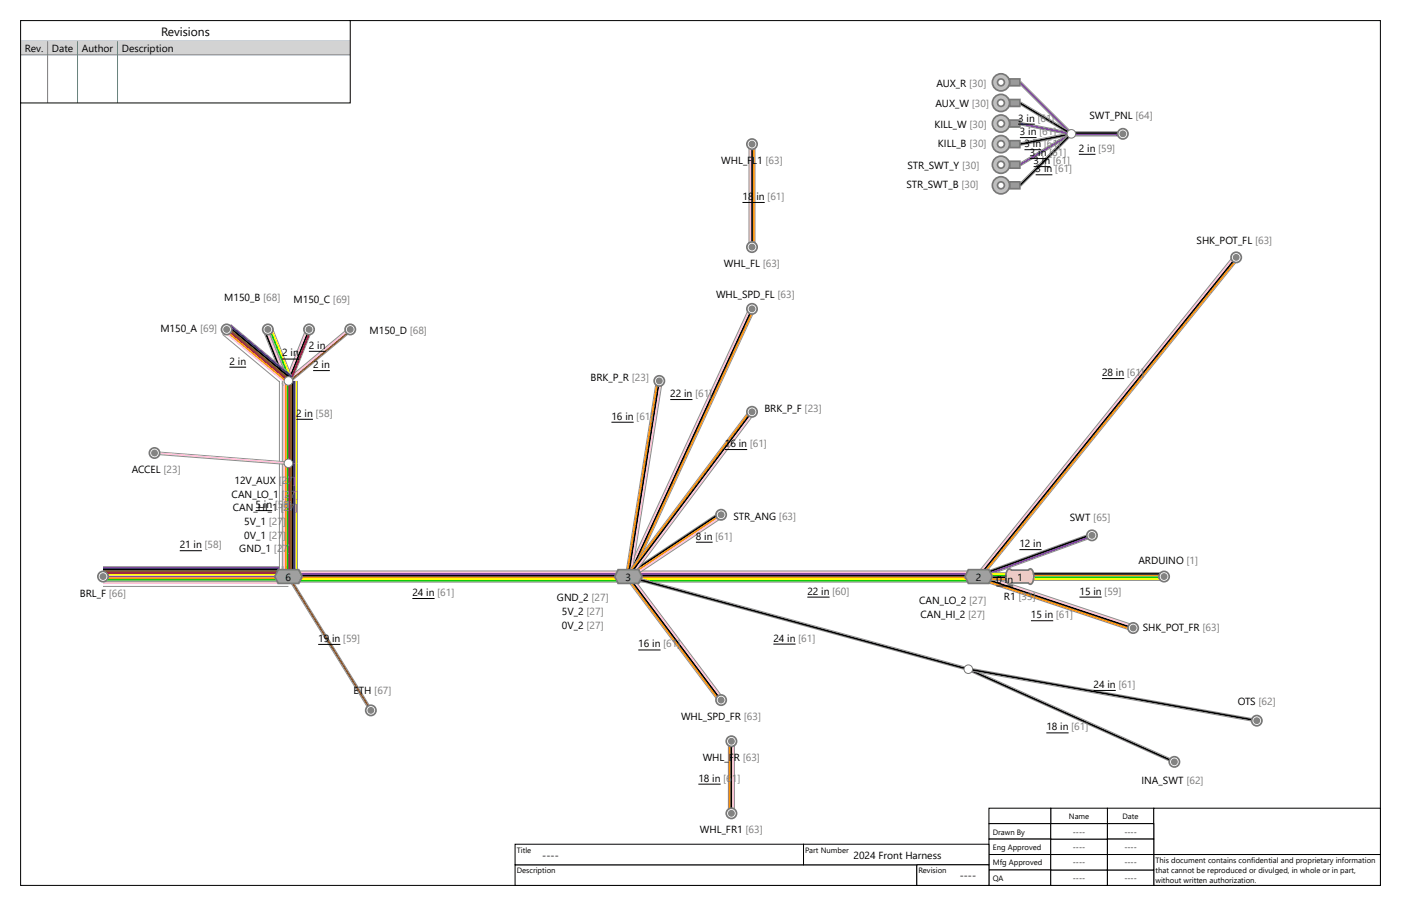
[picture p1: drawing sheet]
<svg xmlns="http://www.w3.org/2000/svg" width="432mm" height="279mm" viewBox="0 0 432 279" stroke-linecap="round" stroke-linejoin="round" font-family="sans-serif">
<path d="M6.3 6.3h419.1v266.7h-419.1z" fill="none" stroke="#000" stroke-width=".31"/>
<g fill="#fff" stroke="#000" stroke-width=".31">
<path d="M158.7 266.7h123.9v6.4h-123.9z" fill-rule="evenodd"/>
<path d="M341.3 249.2h14.3v4.8h-14.3z" fill-rule="evenodd"/>
<path d="M323.8 249.2h17.5v4.8h-17.5z" fill-rule="evenodd"/>
<path d="M304.8 249.2h19v4.8h-19z" fill-rule="evenodd"/>
<path d="M304.8 254h19v4.8h-19z" fill-rule="evenodd"/>
<path d="M304.8 258.8h19v4.7h-19z" fill-rule="evenodd"/>
<path d="M304.8 263.5h19v4.8h-19z" fill-rule="evenodd"/>
<path d="M304.8 268.3h19v4.8h-19z" fill-rule="evenodd"/>
<path d="M355.6 263.5h69.8v9.5h-69.8z" fill-rule="evenodd"/>
<path d="M247.6 260.3h57.2v6.4h-57.2z" fill-rule="evenodd"/>
<path d="M282.6 266.7h22.2v6.4h-22.2z" fill-rule="evenodd"/>
<path d="M158.8 260.3h88.8v6.4h-88.8z" fill-rule="evenodd"/>
<path d="M355.6 249.2h69.8v14.3h-69.8z" fill-rule="evenodd"/>
<path d="M323.8 268.3h17.5v4.8h-17.5z" fill-rule="evenodd"/>
<path d="M323.8 263.5h17.5v4.8h-17.5z" fill-rule="evenodd"/>
<path d="M323.8 258.8h17.5v4.7h-17.5z" fill-rule="evenodd"/>
<path d="M323.8 254h17.5v4.8h-17.5z" fill-rule="evenodd"/>
<path d="M341.3 254h14.3v4.8h-14.3z" fill-rule="evenodd"/>
<path d="M341.3 258.8h14.3v4.7h-14.3z" fill-rule="evenodd"/>
<path d="M341.3 268.3h14.3v4.8h-14.3z" fill-rule="evenodd"/>
<path d="M341.3 263.5h14.3v4.8h-14.3z" fill-rule="evenodd"/>
</g>
<path d="M6.3 6.4h101.6v25.4h-101.6z" fill-rule="evenodd" fill="#fff"/>
<path d="M6.3 12.7h101.6" fill="none" stroke="#708090" stroke-width=".31"/>
<path d="M6.3 12.7h101.6v4.2h-101.6z" fill-rule="evenodd" fill="#d3d3d3"/>
<path d="M6.3 16.9h101.6M14.7 12.7v19.1M23.9 12.7v19.1M36.2 12.7v19.1" fill="none" stroke="#708090" stroke-width=".31"/>
<path d="M6.3 6.4h101.6v25.4h-101.6z" fill="none" stroke="#000" stroke-width=".31"/>
<g fill="none" stroke="#8c8c8c" stroke-width=".31">
<path d="M314 25.7l15.9 15.9M314.1 32.1l15.9 9.5M314.2 38.5l15.9 3.2M314.4 37.7l15.9 3.2M314.5 31.4l15.9 9.5M314.6 25.1l15.9 15.9M230.8 44.4v31.8M232.7 44.4v31.8M329.9 41l-15.9 15.9M330 40.9l-15.9 9.6M330.1 40.9l-15.9 3.2M330.2 41.9h15.9"/>
<path d="M330.2 40.6h15.9M330.3 41.7l-15.9 3.1M330.4 41.6l-15.9 9.5M330.5 41.6l-15.9 15.8M380.3 78.8l-79.4 98.4M381.7 80l-79.4 98.4M230.9 94.9l-38.1 82.5M232.6 95.6l-38.1 82.6M68.6 103.1l19 15.9M71.1 100.1l19.1 15.9M81.2 102.1l6.3 15.9M83.9 101.1l6.4 15.8"/>
<path d="M86.1 117.5v60.3M91.7 117.5v60.3M94.4 101.3l-6.4 15.8M96.1 101.9l-6.3 15.9M107.5 101.1l-19 15.9M108.4 102.1l-19.1 15.9M202.3 117.3l-9.5 60.4M204.1 117.6l-9.5 60.3M47.7 139.3l41.2 3.2M231 126.4l-38.1 50.8M232.5 127.6l-38.1 50.8M47.6 140.1l41.3 3.2"/>
<path d="M221.7 158l-28.5 19M222.8 159.5l-28.6 19.1M31.7 174.8h57.2M88.6 178l25.4 41.3M88.9 179.5h212.7M88.9 176.1h212.7M89.2 177.6l25.4 41.3M192.9 178.4l28.6 38.1M193.6 178.2l104.7 28.6 89 15.8M193.8 177.4l104.8 28.6M194.4 177.2l28.6 38.1M301.3 178.7l47.7 15.9"/>
<path d="M301.6 176.6h57.2M301.6 179h57.2M301.9 176.9l47.6 15.9M336.3 164.5l-34.9 12.7M336.8 165.7l-35 12.7M31.7 180.8h57.2M298.3 206.7l63.5 28.6M298.5 206l88.9 15.9M298.6 206l63.5 28.6M224.5 228.6v22.2M226.4 228.6v22.2"/>
</g>
<path d="M70.9 100.4l19 15.9M90.8 117.5v60.3M31.7 175.2h57.2" fill="none" stroke="#00f" stroke-width=".53"/>
<g fill="none" stroke="#000" stroke-width=".53">
<path d="M314.3 31.7l15.9 9.6M231.8 44.4v31.8M330.2 41.3l-15.9 3.1M330.2 41h15.9M330.2 41.3l-15.9 15.8M381 79.4l-79.4 98.4 47.6 15.9M231.8 95.2l-38.1 82.6M70.5 100.8l19.1 15.9M81.6 102l6.3 15.9M90.2 117.5v60.3M95.2 101.6l-6.3 15.9M203.2 117.5l-9.5 60.3"/>
<path d="M231.8 127l-38.1 50.8M222 158.3l-28.6 19.1M31.7 175.7h57.2M88.9 177.5h212.7M193.7 177.8l104.7 28.6M193.7 177.8l28.5 38.1M301.6 178.1h12.7M314.3 177h44.5M336.5 164.9l-35 12.7M298.4 206.4l63.5 28.5M298.4 206.4l88.9 15.8M225.4 228.6v22.2"/>
</g>
<path d="M70.2 101.2l19 15.9M89.7 117.5v60.3M108.1 101.8l-19 15.9M31.7 176.2h57.2M88.9 177.8l25.4 41.3" fill="none" stroke="#885418" stroke-width=".53"/>
<path d="M69.8 101.6l19.1 15.9M89.2 117.5v60.3M95.7 101.8l-6.3 15.9M31.7 176.7h57.2" fill="none" stroke="#c00" stroke-width=".53"/>
<path d="M83.5 101.2l6.4 15.9M91.3 117.5v60.3M31.7 177.3h57.2M88.9 178.6h212.7M301.6 177h12.7M314.3 178.6h44.5" fill="none" stroke="#ff0" stroke-width=".53"/>
<path d="M314.3 38.1l15.9 3.2M314.3 25.4l15.9 15.9M330.2 41.3l-15.9 9.5M330.2 41.5h15.9M31.7 177.8h57.2M88.9 177h212.7M336.6 165.3l-34.9 12.7" fill="none" stroke="#762ca7" stroke-width=".53"/>
<g fill="none" stroke="#fb940b" stroke-width=".53">
<path d="M232.3 44.4v31.8M381.4 79.7l-79.4 98.4M232.3 95.5l-38.1 82.5M69.5 102l19.1 15.9M88.1 117.5v60.3M202.7 117.4l-9.5 60.3M231.4 126.7l-38.1 50.8M222.2 158.7l-28.5 19.1M31.7 178.3h57.2M88.9 178.1h212.7M193.3 178.1l28.5 38.1M301.5 178.3l47.6 15.9"/>
<path d="M301.6 178.6h12.7M314.3 177.5h44.5M224.9 228.6v22.2"/>
</g>
<path d="M83 101.4l6.4 15.9M88.6 117.5v60.3M31.7 178.9h57.2M88.9 179.1h212.7M301.6 177.5h12.7M314.3 178.1h44.5" fill="none" stroke="#0c0" stroke-width=".53"/>
<path d="M82.5 101.6l6.4 15.9M87 117.5v60.3M31.7 179.4h57.2" fill="none" stroke="#999" stroke-width=".53"/>
<g fill="none" stroke="#ffc0db" stroke-width=".53">
<path d="M231.2 44.4v31.8M380.6 79l-79.4 98.5M231.3 95l-38.1 82.6M69.2 102.4l19 15.9M82.1 101.8l6.3 15.9M87.6 117.5v60.3M94.8 101.4l-6.4 15.9M107.8 101.4l-19.1 15.9M203.7 117.6l-9.5 60.3M47.6 139.7l41.3 3.2M232.2 127.3l-38.1 50.8M222.5 159.2l-28.5 19"/>
<path d="M31.7 179.9h57.2M88.9 176.5h212.7M194.1 177.5l28.6 38.1M301.8 177.3l47.6 15.9M226 228.6v22.2"/>
</g>
<path d="M68.8 102.8l19.1 15.9M86.5 117.5v60.3M31.7 180.4h57.2" fill="none" stroke="#fff" stroke-width=".53"/>
<path d="M85.7 175.7h6.4l1 2.1-1 2.1h-6.4l-1-2.1z" fill-rule="evenodd" fill="#8fba8f" stroke="#787878" stroke-width=".53"/>
<circle cx="88.9" cy="117.5" r="1.32" fill="#fff" stroke="#787878" stroke-width=".31"/>
<g fill="#8fba8f" stroke="#787878" stroke-width=".53">
<path d="M190.5 175.7h6.3l1.1 2.1-1.1 2.1h-6.3l-1.1-2.1z" fill-rule="evenodd"/>
<path d="M298.4 175.7h6.4l1.1 2.1-1.1 2.1h-6.4l-1-2.1z" fill-rule="evenodd"/>
</g>
<g fill="#fff" stroke="#787878" stroke-width=".31">
<circle cx="298.4" cy="206.4" r="1.32"/>
<circle cx="88.9" cy="142.9" r="1.32"/>
</g>
<path d="M310.5 175.8l.6-.4 .6 .4h5.3l.5-.4a3.2 3.2 0 0 1 .9 4l-.9 .8-.5-.4h-5.3l-.6 .4a3.2 3.2 0 0 1-.8-4z" fill-rule="evenodd" fill="#f5deb3" stroke="#787878" stroke-width=".53"/>
<circle cx="330.2" cy="41.3" r="1.32" fill="#fff" stroke="#787878" stroke-width=".31"/>
<path d="M311.1 43.4h3.2v2.1h-3.2z" fill-rule="evenodd" fill="#999" stroke="#787878" stroke-width=".53"/>
<circle cx="308.5" cy="44.4" r="2.65" fill="#c0c0c0" stroke="#787878" stroke-width=".53"/>
<circle cx="308.5" cy="44.4" r="1.06" fill="#fff" stroke="#787878" stroke-width=".53"/>
<path d="M311.1 37h3.2v2.2h-3.2z" fill-rule="evenodd" fill="#999" stroke="#787878" stroke-width=".53"/>
<circle cx="308.5" cy="38.1" r="2.65" fill="#c0c0c0" stroke="#787878" stroke-width=".53"/>
<circle cx="308.5" cy="38.1" r="1.06" fill="#fff" stroke="#787878" stroke-width=".53"/>
<path d="M311.1 49.7h3.2v2.2h-3.2z" fill-rule="evenodd" fill="#999" stroke="#787878" stroke-width=".53"/>
<circle cx="308.5" cy="50.8" r="2.65" fill="#c0c0c0" stroke="#787878" stroke-width=".53"/>
<circle cx="308.5" cy="50.8" r="1.06" fill="#fff" stroke="#787878" stroke-width=".53"/>
<path d="M311.1 56.1h3.2v2.1h-3.2z" fill-rule="evenodd" fill="#999" stroke="#787878" stroke-width=".53"/>
<circle cx="308.5" cy="57.1" r="2.65" fill="#c0c0c0" stroke="#787878" stroke-width=".53"/>
<circle cx="308.5" cy="57.1" r="1.06" fill="#fff" stroke="#787878" stroke-width=".53"/>
<path d="M311.1 30.7h3.2v2.1h-3.2z" fill-rule="evenodd" fill="#999" stroke="#787878" stroke-width=".53"/>
<circle cx="308.5" cy="31.7" r="2.65" fill="#c0c0c0" stroke="#787878" stroke-width=".53"/>
<circle cx="308.5" cy="31.7" r="1.06" fill="#fff" stroke="#787878" stroke-width=".53"/>
<path d="M311.1 24.3h3.2v2.2h-3.2z" fill-rule="evenodd" fill="#999" stroke="#787878" stroke-width=".53"/>
<circle cx="308.5" cy="25.4" r="2.65" fill="#c0c0c0" stroke="#787878" stroke-width=".53"/>
<g fill="#fff" stroke="#787878" stroke-width=".53">
<circle cx="308.5" cy="25.4" r="1.06"/>
<circle cx="108" cy="101.6" r="1.59"/>
</g>
<circle cx="107.9" cy="101.6" r="1.06" fill="#808080"/>
<circle cx="82.6" cy="101.6" r="1.59" fill="#fff" stroke="#787878" stroke-width=".53"/>
<circle cx="82.5" cy="101.6" r="1.06" fill="#808080"/>
<circle cx="95.3" cy="101.6" r="1.59" fill="#fff" stroke="#787878" stroke-width=".53"/>
<circle cx="95.2" cy="101.6" r="1.06" fill="#808080"/>
<circle cx="69.9" cy="101.6" r="1.59" fill="#fff" stroke="#787878" stroke-width=".53"/>
<circle cx="69.8" cy="101.6" r="1.06" fill="#808080"/>
<circle cx="31.8" cy="177.8" r="1.59" fill="#fff" stroke="#787878" stroke-width=".53"/>
<circle cx="31.7" cy="177.8" r="1.06" fill="#808080"/>
<circle cx="222.3" cy="158.8" r="1.59" fill="#fff" stroke="#787878" stroke-width=".53"/>
<circle cx="222.2" cy="158.8" r="1.06" fill="#808080"/>
<circle cx="231.8" cy="127" r="1.59" fill="#fff" stroke="#787878" stroke-width=".53"/>
<circle cx="231.8" cy="127" r="1.06" fill="#808080"/>
<circle cx="203.2" cy="117.5" r="1.59" fill="#fff" stroke="#787878" stroke-width=".53"/>
<circle cx="203.2" cy="117.5" r="1.06" fill="#808080"/>
<circle cx="387.4" cy="222.3" r="1.59" fill="#fff" stroke="#787878" stroke-width=".53"/>
<circle cx="387.3" cy="222.3" r="1.06" fill="#808080"/>
<circle cx="358.8" cy="177.8" r="1.59" fill="#fff" stroke="#787878" stroke-width=".53"/>
<circle cx="358.8" cy="177.8" r="1.06" fill="#808080"/>
<circle cx="47.6" cy="139.7" r="1.59" fill="#fff" stroke="#787878" stroke-width=".53"/>
<circle cx="47.6" cy="139.7" r="1.06" fill="#808080"/>
<circle cx="362" cy="235" r="1.59" fill="#fff" stroke="#787878" stroke-width=".53"/>
<circle cx="361.9" cy="235" r="1.06" fill="#808080"/>
<circle cx="231.8" cy="95.3" r="1.59" fill="#fff" stroke="#787878" stroke-width=".53"/>
<circle cx="231.8" cy="95.3" r="1.06" fill="#808080"/>
<circle cx="222.3" cy="215.9" r="1.59" fill="#fff" stroke="#787878" stroke-width=".53"/>
<circle cx="222.2" cy="215.9" r="1.06" fill="#808080"/>
<circle cx="114.3" cy="219.1" r="1.59" fill="#fff" stroke="#787878" stroke-width=".53"/>
<circle cx="114.3" cy="219.1" r="1.06" fill="#808080"/>
<circle cx="381" cy="79.4" r="1.59" fill="#fff" stroke="#787878" stroke-width=".53"/>
<circle cx="381" cy="79.4" r="1.06" fill="#808080"/>
<circle cx="349.3" cy="193.7" r="1.59" fill="#fff" stroke="#787878" stroke-width=".53"/>
<circle cx="349.2" cy="193.7" r="1.06" fill="#808080"/>
<circle cx="336.6" cy="165.1" r="1.59" fill="#fff" stroke="#787878" stroke-width=".53"/>
<circle cx="336.5" cy="165.1" r="1.06" fill="#808080"/>
<circle cx="346.1" cy="41.3" r="1.59" fill="#fff" stroke="#787878" stroke-width=".53"/>
<circle cx="346.1" cy="41.3" r="1.06" fill="#808080"/>
<circle cx="231.8" cy="76.2" r="1.59" fill="#fff" stroke="#787878" stroke-width=".53"/>
<circle cx="231.8" cy="76.2" r="1.06" fill="#808080"/>
<circle cx="225.4" cy="228.6" r="1.59" fill="#fff" stroke="#787878" stroke-width=".53"/>
<circle cx="225.4" cy="228.6" r="1.06" fill="#808080"/>
<circle cx="231.8" cy="44.5" r="1.59" fill="#fff" stroke="#787878" stroke-width=".53"/>
<circle cx="231.8" cy="44.5" r="1.06" fill="#808080"/>
<circle cx="225.4" cy="250.8" r="1.59" fill="#fff" stroke="#787878" stroke-width=".53"/>
<circle cx="225.4" cy="250.8" r="1.06" fill="#808080"/>
<g fill="none" stroke="#000" stroke-width=".31">
<path d="M313.8 38.3h5.1M314.3 42.4h5.2M315.7 46.2h5.2M317.4 48.9h5.2M318.6 51.4h5.1M319.2 53.9h5.1M332.5 47.6h5.1M228.8 62.4h6.9M70.7 113.2h5.2M87 110.7h5.1M95.2 108.3h5.2M96.5 114.3h5.2"/>
<path d="M339.6 116.8h6.9M91.3 129.3h5.2M188.4 130.2h6.9M206.6 123.2h6.8M223.4 138.6h6.9M78.8 157.5h5.1M55.4 169.8h6.9M214.5 167.2h5.1M314.2 169.5h6.8M98.1 198.7h6.8M127.1 184.6h6.8M238.4 198.6h6.8"/>
<path d="M248.8 184.1h6.9M307.1 180.7h5.2M317.7 191.4h6.9M332.7 184.1h6.9M196.7 200.4h6.9M337 212.9h6.9M322.5 226h6.9M215.2 241.8h6.9"/>
</g>
<text font-size="3.7" x="49.6" y="11.1">Revisions</text>
<g font-size="3.2">
<text x="7.7" y="16.1">Rev.</text>
<text x="16" y="16.1">Date</text>
<text x="25.2" y="16.1">Author</text>
<text x="37.5" y="16.1">Description</text>
<text x="288.6" y="27">AUX_R [30]</text>
<text x="288.3" y="33.1">AUX_W [30]</text>
<text x="288" y="39.4">KILL_W [30]</text>
<text x="313.8" y="37.5">3 in [61]</text>
<text x="314.3" y="41.6">3 in [61]</text>
<text x="335.8" y="36.8">SWT_PNL [64]</text>
<text x="289.1" y="45.2">KILL_B [30]</text>
<text x="315.7" y="45.4">3 in [61]</text>
<text x="332.5" y="46.8">2 in [59]</text>
<text x="222.3" y="50.5">WHL_F</text>
<text x="231.9" y="50.5">L</text>
<text x="233.4" y="50.5">1 [63]</text>
<text x="279.7" y="52.1">STR_SWT_Y [30]</text>
<text x="317.4" y="48.1">3 in [61]</text>
<text x="318.6" y="50.6">3 in [61]</text>
<text x="319.2" y="53.1">3 in [61]</text>
<text x="279.4" y="57.9">STR_SWT_B [30]</text>
<text x="228.8" y="61.6">18</text>
<text x="233.1" y="61.6">in [61]</text>
<text x="368.8" y="75.1">SHK_POT_FL [63]</text>
<text x="223.1" y="82.3">WHL_FL [63]</text>
<text x="69.1" y="92.9">M150_B [68]</text>
<text x="90.5" y="93.4">M150_C [69]</text>
<text x="220.7" y="91.8">WHL_SPD_FL [63]</text>
<text x="49.4" y="102.4">M150_A [69]</text>
<text x="95.2" y="107.5">2 in</text>
<text x="113.9" y="102.9">M150_D [68]</text>
<text x="70.7" y="112.4">2 in</text>
<text x="87" y="109.9">2 in</text>
<text x="96.5" y="113.5">2 in</text>
<text x="182" y="117.5">BRK_P_R [23]</text>
<text x="339.6" y="116">28 in [61]</text>
<text x="206.6" y="122.4">22 in [61]</text>
<text x="91.3" y="128.5">2 in [58]</text>
<text x="188.4" y="129.4">16 in [61]</text>
<text x="235.6" y="127">BRK_P_F [23]</text>
<text x="223.4" y="137.8">16 in [61]</text>
<text x="40.6" y="145.8">ACCEL [23]</text>
<text x="72.3" y="149.2">12V_AUX [</text>
<text x="71.4" y="153.5">CAN_LO_1</text>
<text x="71.7" y="157.7">CAN_HI_1</text>
<text x="75.3" y="161.9">5V_1 [27</text>
<text x="78.8" y="156.7">5 in [5</text>
<text x="226.1" y="160.3">STR_ANG [63]</text>
<text x="329.7" y="160.6">SWT [65]</text>
<text x="75.3" y="166.2">0V_1 [27</text>
<text x="214.5" y="166.4">8 in [61]</text>
<text x="55.4" y="169">21 in [58]</text>
<text x="73.7" y="170.4">GND_1 [2</text>
<text x="314.2" y="168.7">12 in</text>
<text x="350.9" y="173.8">ARDUINO [1]</text>
<text x="88" y="179.1">6</text>
<text x="192.8" y="179.1">3</text>
<text x="300.8" y="179.1">2</text>
<text x="307.1" y="179.9">0 in</text>
<text x="313.5" y="179.1">1</text>
<text x="24.6" y="184.1">BRL_F [66]</text>
<text x="127.1" y="183.8">24 in [61]</text>
<text x="171.6" y="185.5">GND_2 [27]</text>
<text x="248.8" y="183.3">22 in [60]</text>
<text x="309.4" y="184.9">R1 [33]</text>
<text x="332.7" y="183.3">15 in [59]</text>
<text x="173.2" y="189.7">5V_2 [27]</text>
<text x="283.3" y="186.3">CAN_LO_2 [27]</text>
<text x="283.7" y="190.5">CAN_HI_2 [27]</text>
<text x="317.7" y="190.6">15 in [61]</text>
<text x="98.1" y="197.9">19 in [59]</text>
<text x="173.2" y="193.9">0V_2 [27]</text>
<text x="238.4" y="197.8">24 in [61]</text>
<text x="352.2" y="194.7">SHK_POT_FR [63]</text>
<text x="196.7" y="199.6">16 in [61]</text>
<text x="109" y="214">ETH [67]</text>
<text x="337" y="212.1">24 in [61]</text>
<text x="209.9" y="222">WHL_SPD_FR [63]</text>
<text x="381.5" y="217.5">OTS [62]</text>
<text x="322.5" y="225.2">18 in [61]</text>
<text x="216.6" y="234.7">WHL_</text>
<text x="224.6" y="234.7">F</text>
<text x="226.2" y="234.7">R [63]</text>
<text x="215.2" y="241">18 in [6</text>
<text x="351.8" y="241.8">INA_SWT [62]</text>
<text x="215.7" y="256.9">WHL_FR1 [63]</text>
<text x="167.2" y="264.8">----</text>
<text x="263.1" y="264.8">2024 Front Harness</text>
<text x="295.8" y="271.2">----</text>
</g>
<g font-size="3.2" fill="#797979">
<text x="86.9" y="149.2">2</text>
<text x="88.6" y="149.2">7</text>
<text x="90.3" y="149.2">]</text>
<text x="86.8" y="153.5">[</text>
<text x="87.7" y="153.5">2</text>
<text x="89.4" y="153.5">7</text>
<text x="91.2" y="153.5">]</text>
<text x="86.4" y="157.7">[</text>
<text x="87.3" y="161.9">]</text>
<text x="87.4" y="156.7">8</text>
<text x="87.4" y="157.7">2</text>
<text x="89.1" y="156.7">]</text>
<text x="89.1" y="157.7">7</text>
<text x="90.8" y="157.7">]</text>
<text x="87.3" y="166.2">]</text>
<text x="87.1" y="170.4">7</text>
<text x="88.8" y="170.4">]</text>
<text x="225.6" y="241">1</text>
<text x="227.3" y="241">]</text>
</g>
<g font-size="2.4">
<text x="306" y="257.4">Drawn By</text>
<text x="329.4" y="252.6">Name</text>
<text x="330.7" y="257.4">----</text>
<text x="346" y="252.6">Date</text>
<text x="346.6" y="257.4">----</text>
<text x="159.3" y="262.9">Title</text>
<text x="248.2" y="262.9">Part Number</text>
<text x="306" y="262.1">Eng Approved</text>
<text x="330.7" y="262.1">----</text>
<text x="346.6" y="262.1">----</text>
<text x="159.3" y="269.3">Description</text>
<text x="283.1" y="269.3">Revision</text>
<text x="306" y="266.9">Mfg Approved</text>
<text x="330.7" y="266.9">----</text>
<text x="346.6" y="266.9">----</text>
<text x="356.1" y="266.1">This document contains confidential and proprietary information</text>
<text x="356.1" y="269.3">that cannot be reproduced or divulged, in whole or in part,</text>
<text x="306" y="271.7">QA</text>
<text x="330.7" y="271.7">----</text>
<text x="346.6" y="271.7">----</text>
<text x="356.1" y="272.4">without written authorization.</text>
</g>
</svg>
